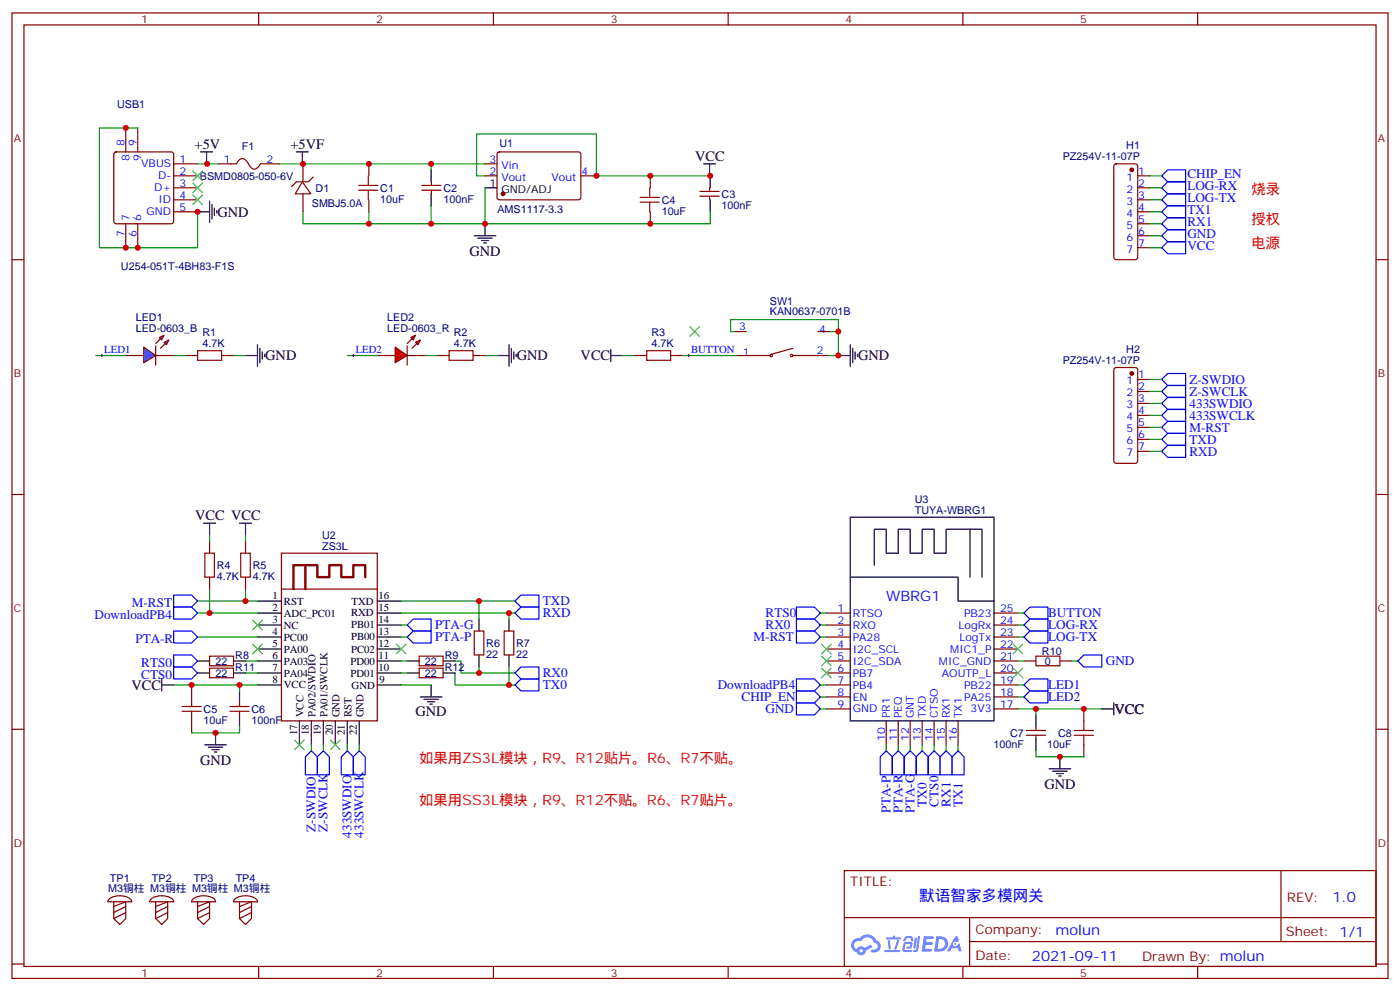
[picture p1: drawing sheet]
<svg xmlns="http://www.w3.org/2000/svg" width="412mm" height="292mm" viewBox="0 0 412 292" stroke-linecap="round" stroke-linejoin="round" font-family="sans-serif">
<g fill="none" stroke="#870000" stroke-width=".35">
<path d="M3.5 3.8h405.4v284.3h-405.4zM7.1 7.3h398.2v277.3h-398.2zM76.2 3.8v3.5M145.3 3.8v3.5M214.5 3.8v3.5M283.6 3.8v3.5M352.8 3.8v3.5M3.5 76.5h3.6M405.3 76.5h3.6M3.5 145.6h3.6M405.3 145.6h3.6M3.5 214.8h3.6"/>
<path d="M405.3 214.8h3.6M248.7 256.4h156.6v28.2h-156.6zM377.3 256.4v20.9M248.7 270.2h156.5M285.6 277.3h119.6M285.6 270.2v14.2M3.5 283.9h3.6M76.2 284.6v3.5M145.3 284.6v3.5M214.5 284.6v3.5M283.6 284.6v3.5M352.8 284.6v3.5"/>
<path d="M405.3 283.9h3.6"/>
</g>
<g fill="#5487ff">
<path d="M272.1 275.7h2.6l.3 .2-.1 .6h-2l-.1 1h1.6l.4 .4-.4 .4h-1.7l-.2 1.1 1.8 .1 .3 .3-.2 .4h-2.9z"/>
<path d="M281.4 275.8h.7l.4 1.3-.7 .3a.74 .74 0 0 0-1.1 .3 .74 .74 0 0 0 .5 1.1 .74 .74 0 0 0 .9-.7l.5-.3 .7 2.4h-.9l-.2-1h-1.9l-.5 1h-.9z"/>
<path d="M269.5 276.2h.6l-.4 2.9a.31 .31 0 0 1-.3 .3 .31 .31 0 0 1-.3-.3z"/>
<path d="M270.4 275.7h.6l-.5 4a.89 .89 0 0 1-.7 .7 .89 .89 0 0 1-.9-.3l1-.5z"/>
<path d="M266.8 275.9l.6-.2 1.2 .1 .5 1.3-.6 .1-.4-.9-1 .1a.95 .95 0 0 1-1 .8l-.1-.2z"/>
<path d="M266.4 277.6l1.8-.2a1.04 1.04 0 0 1 .6 1.1 1.04 1.04 0 0 1-.8 .9h-.7a.29 .29 0 0 1-.3-.4 .29 .29 0 0 1 .3-.2h.7l.2-.8h-1.4l-.4 1.8h1.9a.29 .29 0 0 1 .3 .3 .29 .29 0 0 1-.3 .3h-2l-.4-.3 .2-2.1z"/>
<path d="M260.5 279.8h4.4a.3 .3 0 0 1 .3 .3 .3 .3 0 0 1-.3 .3h-4.3z"/>
<path d="M264.3 276.9h.6l-.5 1.6a1.02 1.02 0 0 1-.7 1.2l-.2-.3z"/>
<path d="M261.5 276.9h.6l.3 2.4-.3 .3-.3-.2z"/>
<path d="M261.1 276.1h1.9l.2-.5h.5l-.1 .5h1.5a.29 .29 0 0 1 .3 .3 .29 .29 0 0 1-.3 .3h-3.9z"/>
<path d="M275.8 275.7l-.6 4.5h1.4a2.27 2.27 0 0 0 2.7-2.3 2.27 2.27 0 0 0-2.7-2.2zM276.6 276.5a1.5 1.5 0 0 1 1.8 1.6 1.5 1.5 0 0 1-1.9 1.3h-.3z"/>
<path d="M251.4 276.9a2.09 2.09 0 0 0 1 3.5 1.37 1.37 0 0 0 1.5 .9 1.37 1.37 0 0 0 1.1-1.4l2-1-.5-.7-1.8 1a1.4 1.4 0 0 0-2.3 .4 1.32 1.32 0 0 1-.6-1.9 1.32 1.32 0 0 1 1.9-.4 2.02 2.02 0 0 1 2-1.3 2.02 2.02 0 0 1 1.8 1.6 1.09 1.09 0 0 1 1.1 1.4 1.09 1.09 0 0 1-1.6 .7 .41 .41 0 0 0-.5 .3 .41 .41 0 0 0 .4 .5 1.89 1.89 0 0 0 2.4-1.2 1.89 1.89 0 0 0-1.2-2.4 2.98 2.98 0 0 0-5-.6l-1 .1zM253.2 280a.52 .52 0 0 1 1 0 .52 .52 0 0 1-1 0z"/>
<circle cx="281.4" cy="278" r=".28"/>
</g>
<path d="M82.9 162.9h28.2v49.4h-28.2z" fill="none" stroke="#800000" stroke-width=".35"/>
<g fill="none" stroke="#000" stroke-width=".35">
<path d="M59.1 44.7h3.5M60.9 44.7v3.6M87.3 44.7h3.5M89.1 44.7v3.6M127 50v3.6M127 57.1v3.5M142.9 55.3h3.5M207.3 48.3h3.5M209 48.3v3.5M209.2 51.8v3.5M209.2 58.8v3.6M250.5 152.3h42.3v60h-42.3z"/>
<path d="M285.8 155.9v14.1M75.8 177h7.1M111.1 177h7.1M250.5 170h31.7v7h10.6M257.5 166.4v-10.5h3.6v7h3.5v-7h3.5v7h3.5v-7h3.6v7h3.5v-7h10.6v14.1M75.8 180.6h7.1M75.8 184.1h7.1M75.8 187.6h7.1M75.8 191.1h7.1M75.8 194.7h7.1M75.8 198.2h7.1M111.1 180.6h7.1"/>
<path d="M111.1 184.1h7.1M111.1 187.6h7.1M111.1 191.1h7.1M111.1 194.7h7.1M111.1 198.2h7.1M75.8 201.7h7.1M88.2 212.3v7.1M91.7 212.3v7.1M95.2 212.3v7.1M98.8 212.3v7.1M102.3 212.3v7.1M105.8 212.3v7.1"/>
<path d="M111.1 201.7h7.1M123.8 205.2h6.4M124.9 206h4.2M125.9 206.7h2.2M126.6 207.4h.8M127 201.7v3.5"/>
</g>
<path d="M90 166.4v7.1M107.6 170v-3.6h-3.5v3.6h-3.6v-3.6h-3.5v3.6h-3.5v-3.6h-7.1v7.1" fill="none" stroke="#870000" stroke-width=".71"/>
<g fill="none" stroke="#870000" stroke-width=".35">
<path d="M37 37.7v7M40.6 37.7v7M33.7 44.9l.5-.2h16.2l.5 .2 .3 .5v19.8l-.3 .5-.5 .2h-16.2l-.5-.2-.2-.5v-19.8zM51.2 58.8h7M51.2 55.3h7M51.2 51.8h7M51.2 48.3h7M64.6 48.3h5.1l.6-1a1.56 1.56 0 0 1 2.7 .6l.1 .2a2.13 2.13 0 0 0 2.3 1.6l1.3-1.4h1.8M78.7 48.3h3.5M89.1 53.6l2.4 3.5h-4.5zM89.3 48.3v5.3M89.3 57.1v5.3"/>
<path d="M92.3 52.1l-1.5 1.5h-3.5l-1.4 1.4M108.7 48.3v3.5M108.7 58.8v3.6M124.3 56h5.6M124.3 54.6h5.6M127.1 53.6v1M127.1 56v1.1M142.9 51.8h3.5M142.9 48.3h3.5M146.6 44.9l.5-.2 23.6 .1 .4 .6-.1 13-.6 .4h-23.6l-.4-.7v-12.7zM171.1 51.8h3.5M191.6 51.8v3.5"/>
<path d="M206.2 57.8h5.6M206.2 56.4h5.6M209 55.3v1.1M209 57.8v1M37 65.9v7.1M40.6 65.9v7.1M51.2 62.4h7M191.6 62.4v3.5M82.9 173.5h28.2M243.4 180.6h7.1M243.4 184.1h7.1M243.4 187.6h7.1"/>
<path d="M243.4 191.1h7.1M243.4 194.7h7.1M243.4 198.2h7.1M292.8 180.6h7.1M292.8 184.1h7.1M292.8 187.6h7.1M292.8 191.1h7.1M292.8 194.7h7.1M292.8 198.2h7.1M243.4 201.7h7.1M243.4 205.2h7.1M243.4 208.8h7.1"/>
<path d="M261.1 212.3v7.1M264.6 212.3v7.1M268.1 212.3v7.1M271.6 212.3v7.1M275.2 212.3v7.1M278.7 212.3v7.1M282.2 212.3v7.1M292.8 201.7h7.1M292.8 205.2h7.1M292.8 208.8h7.1M32.1 264.8a5.6 5.6 0 0 1 6.3 0l.4 .8h-7.1zM33.5 265.6v4.9l1.8 1.8 1.7-1.8v-4.9l-3.5 1.4"/>
<path d="M37 267l-3.5 1.7M37 268.7l-3.5 1.8M44.5 264.8a5.6 5.6 0 0 1 6.3 0l.4 .8h-7.1zM45.9 265.6v4.9l1.7 1.8 1.8-1.8v-4.9l-3.5 1.4M49.4 267l-3.5 1.7M49.4 268.7l-3.5 1.8M56.8 264.8a5.6 5.6 0 0 1 6.3 0l.4 .8h-7.1zM58.2 265.6v4.9l1.8 1.8 1.7-1.8v-4.9l-3.5 1.4M61.7 267l-3.5 1.7M61.7 268.7l-3.5 1.8M69.2 264.8a5.6 5.6 0 0 1 6.3 0l.3 .8h-7zM70.6 265.6v4.9l1.7 1.8 1.8-1.8v-4.9l-3.5 1.4"/>
<path d="M74.1 267l-3.5 1.7M74.1 268.7l-3.5 1.8"/>
</g>
<g fill="none" stroke="#3c3" stroke-width=".35">
<path d="M56.8 57.4l2.8 2.9M59.6 57.4l-2.8 2.9M74.4 182.7l2.9 2.8M74.4 189.7l2.9 2.8M77.3 182.7l-2.9 2.8M77.3 189.7l-2.9 2.8M116.8 189.7l2.8 2.8M119.6 189.7l-2.8 2.8M242 189.7l2.8 2.8M242 193.3l2.8 2.8M242 196.8l2.8 2.8M244.8 189.7l-2.8 2.8"/>
<path d="M244.8 193.3l-2.8 2.8M244.8 196.8l-2.8 2.8M298.4 196.8l2.9 2.8M298.4 189.7l2.9 2.8M301.3 196.8l-2.9 2.8M301.3 189.7l-2.9 2.8M86.8 217.9l2.8 2.9M89.6 217.9l-2.8 2.9M97.4 217.9l2.8 2.9M100.2 217.9l-2.8 2.9"/>
</g>
<g fill="none" stroke="#00f" stroke-width=".35">
<path d="M342.2 51.8l1.8-1.8h5.2v3.6h-5.2zM342.2 55.3l1.8-1.7h5.2v3.5h-5.2zM342.2 58.8l1.8-1.7h5.2v3.5h-5.2zM342.2 62.4l1.8-1.8h5.2v3.5h-5.2zM342.2 65.9l1.8-1.8h5.2v3.6h-5.2zM342.2 69.4l1.8-1.7h5.2v3.5h-5.2zM342.2 73l1.8-1.8h5.2v3.5h-5.2zM342.2 111.8l1.8-1.8h5.2v3.5h-5.2zM342.2 115.3l1.8-1.8h5.2v3.6h-5.2zM342.2 118.8l1.8-1.7h5.2v3.5h-5.2zM342.2 122.3l1.8-1.7h5.2v3.5h-5.2zM342.2 125.9l1.8-1.8h5.2v3.5h-5.2z"/>
<path d="M342.2 129.4l1.8-1.8h5.2v3.6h-5.2zM342.2 132.9l1.8-1.7h5.2v3.5h-5.2zM51.2 175.3h5.2l1.8 1.7-1.8 1.8h-5.2zM51.2 178.8h5.2l1.8 1.8-1.8 1.7h-5.2zM151.7 177l1.8-1.7h5.2v3.5h-5.2zM234.6 178.8h5.3l1.8 1.8-1.8 1.7h-5.3zM51.2 185.8h5.2l1.8 1.8-1.8 1.8h-5.2zM51.2 192.9h5.2l1.8 1.8-1.8 1.7h-5.2zM51.2 196.4h5.2l1.8 1.8-1.8 1.8h-5.2zM119.9 184.1l1.8-1.8h5.3v3.5h-5.3zM119.9 187.6l1.8-1.8h5.3v3.6h-5.3zM151.7 198.2l1.8-1.8h5.2v3.6h-5.2z"/>
<path d="M151.7 180.6l1.8-1.8h5.2v3.5h-5.2zM234.6 182.3h5.3l1.8 1.8-1.8 1.7h-5.3zM234.6 185.8h5.3l1.8 1.8-1.8 1.8h-5.3zM234.6 200h5.3l1.8 1.7-1.8 1.8h-5.3zM301.6 180.6l1.8-1.8h5.3v3.5h-5.3zM301.6 187.6l1.8-1.8h5.3v3.6h-5.3zM303.4 182.3h5.3v3.5h-5.3l-1.8-1.7zM303.4 200h5.3v3.5h-5.3l-1.8-1.8zM317.5 194.7l1.8-1.8h5.3v3.5h-5.3zM151.7 201.7l1.8-1.7h5.2v3.5h-5.2zM234.6 203.5h5.3l1.8 1.7-1.8 1.8h-5.3zM234.6 207h5.3l1.8 1.8-1.8 1.7h-5.3z"/>
<path d="M303.4 203.5h5.3v3.5h-5.3l-1.8-1.8zM90 222.9l1.7-1.8 1.8 1.8v5.3h-3.5zM93.5 222.9l1.7-1.8 1.8 1.8v5.3h-3.5zM102.3 221.1l1.8 1.8v5.3h-3.6v-5.3zM104.1 222.9l1.7-1.8 1.8 1.8v5.3h-3.5zM259.3 222.9l1.8-1.8 1.7 1.8v5.3h-3.5zM262.8 222.9l1.8-1.8 1.7 1.8v5.3h-3.5zM266.3 222.9l1.8-1.8 1.8 1.8v5.3h-3.6zM271.6 221.1l1.8 1.8v5.3h-3.5v-5.3zM275.2 221.1l1.7 1.8v5.3h-3.5v-5.3zM278.7 221.1l1.8 1.8v5.3h-3.6v-5.3zM282.2 221.1l1.8 1.8v5.3h-3.5v-5.3z"/>
</g>
<g fill="none" stroke="#008700" stroke-width=".35">
<path d="M40.6 37.7h-11.3v35.3h28.9v-10.6M82.2 48.3h60.7M127 48.3v1.7M142.9 51.8h-2.5v-12.4h35.3v12.4M142.9 55.3v10.6M174.6 51.8h34.6M89.3 62.4v3.5h119.9v-3.5M108.7 62.4v3.5M127 60.6v5.3M58.2 177h17.6M61.7 173.5v7.1M72.3 173.5v3.5"/>
<path d="M118.2 177h33.5M58.2 180.6h17.6M72.3 194.7h3.5M72.3 198.2h3.5M118.2 180.6h33.5M134.1 198.2v3.5h17.6M134.1 194.7h1.7v3.5h15.9"/>
</g>
<path d="M105.7 56h5.6M105.7 54.6h5.6M108.5 51.8v2.8M108.5 56v2.8M188.6 59.5h5.6M188.6 58.1h5.6M191.4 55.3v2.8M191.4 59.5v2.9" fill="none" stroke="#a10000" stroke-width=".35"/>
<circle cx="148.2" cy="57.1" r=".53" fill="#870000" stroke="#870000" stroke-width=".35"/>
<g fill="#f00" stroke="#870000" stroke-width=".35">
<path d="M116.4 102.2l3.5 2.5-3.5 2.1z"/>
<path d="M119.9 101.9v5.6z"/>
</g>
<g fill="#870000" stroke="#870000" stroke-width=".35">
<path d="M119.9 101.2l1.5-1.4z"/>
<path d="M121.4 102.6l1.4-1.4z"/>
</g>
<g fill="#f00" stroke="#870000" stroke-width=".35">
<path d="M121 99.4l1.4-.7-.7 1.4z"/>
<path d="M122.4 100.8l1.4-.7-.7 1.4z"/>
</g>
<path d="M111.1 104.7h5.3M119.9 104.7h5.3" fill="none" stroke="#870000" stroke-width=".35"/>
<path d="M42.3 102.2l3.6 2.5-3.6 2.1z" fill="#09f" stroke="#870000" stroke-width=".35"/>
<path d="M45.9 101.9v5.6z" fill="#f00" stroke="#870000" stroke-width=".35"/>
<g fill="#870000" stroke="#870000" stroke-width=".35">
<path d="M45.9 101.2l1.4-1.4z"/>
<path d="M47.3 102.6l1.4-1.4z"/>
</g>
<g fill="#09f" stroke="#870000" stroke-width=".35">
<path d="M46.9 99.4l1.4-.7-.7 1.4z"/>
<path d="M48.3 100.8l1.4-.7-.7 1.4z"/>
</g>
<g fill="none" stroke="#870000" stroke-width=".35">
<path d="M328.3 48.5l.5-.2h5.6l.7 .4v27.1l-.2 .5-.5 .2h-5.6l-.5-.3-.2-.4v-26.8zM335.1 51.8h3.6M335.1 55.3h3.6M335.1 58.8h3.6M335.1 62.4h3.6M335.1 65.9h3.6M335.1 69.4h3.6M335.1 73h3.6M216.3 97.6h3.5M240.9 97.6h3.6M37 104.7h5.3M45.9 104.7h5.3"/>
<path d="M54.7 104.7h3.5M65.3 104.7h3.5M128.8 104.7h3.5M139.3 104.7h3.6M187 104.7h3.5M197.6 104.7h3.5M217 104.7h9.8M233.5 104.7h10.6M233.5 102.6l-6.3 1.8M328.3 108.4l.5-.2h5.6l.7 .5v27l-.2 .5-.5 .3h-5.6l-.5-.3-.2-.5v-26.8zM335.1 111.8h3.6M335.1 115.3h3.6"/>
<path d="M335.1 118.8h3.6M335.1 122.3h3.6M335.1 125.9h3.6M335.1 129.4h3.6M335.1 132.9h3.6M61.7 159.4v3.5M72.3 159.4v3.5M61.7 170v3.5M72.3 170v3.5M61.7 193.3h7.1v2.8h-7.1zM61.7 196.8h7.1v2.8h-7.1zM123.5 193.3h7v2.8h-7z"/>
<path d="M123.5 196.8h7v2.8h-7zM139.7 185.8h2.8v7.1h-2.8zM148.5 185.8h2.8v7.1h-2.8zM301.6 194.7h3.6M312.2 194.7h3.5M56.4 201.7v3.5M56.4 212.3v3.5M67.7 209.5h5.7M67.7 208.1h5.7M70.6 207v1.1M70.6 209.5v1M302.3 216.5h5.7"/>
<path d="M302.3 215.1h5.7M305.2 214.1v1M305.2 216.5v1.1M319.3 208.8v3.5M319.3 219.4v3.5"/>
<circle cx="227.2" cy="104.7" r=".35"/>
<circle cx="233.2" cy="104.7" r=".35"/>
</g>
<g fill="none" stroke="#a10000" stroke-width=".35">
<path d="M58.2 103.3h7.1v2.8h-7.1zM132.3 103.3h7v2.8h-7zM190.5 103.3h7.1v2.8h-7.1zM60.3 162.9h2.8v7.1h-2.8zM70.9 162.9h2.8v7.1h-2.8zM305.2 193.3h7v2.8h-7zM53.6 209.5h5.7M53.6 208.1h5.7M56.4 205.2v2.9M56.4 209.5v2.8M316.4 216.5h5.7M316.4 215.1h5.7"/>
<path d="M319.3 212.3v2.8M319.3 216.5v2.9"/>
</g>
<g fill="none" stroke="#008700" stroke-width=".35">
<path d="M58.2 48.3h6.4M338.7 51.8h3.5M338.7 55.3h3.5M338.7 58.8h3.5M338.7 62.4h3.5M338.7 65.9h3.5M338.7 69.4h3.5M338.7 73h3.5M216.3 97.6h-1.1v-3.5h31.7v3.5M244.5 97.6h2.4v7.1h-2.8M28.2 104.7h8.8M51.2 104.7h3.5"/>
<path d="M68.8 104.7h3.5M102.3 104.7h8.8M125.2 104.7h3.6M142.9 104.7h3.5M183.4 104.7h3.6M201.1 104.7h15.9M338.7 111.8h3.5M338.7 115.3h3.5M338.7 118.8h3.5M338.7 122.3h3.5M338.7 125.9h3.5M338.7 129.4h3.5"/>
<path d="M338.7 132.9h3.5M61.7 157.6v1.8M72.3 157.6v1.8M141.1 177v5.3M58.2 187.6h17.6M118.2 187.6h1.7M118.2 184.1h1.7M118.2 194.7h1.7M118.2 198.2h1.7M141.1 196.4v1.8M149.9 180.6v1.7M149.9 196.4v5.3"/>
<path d="M241.7 187.6h1.7M241.7 184.1h1.7M241.7 180.6h1.7M299.9 187.6h1.7M299.9 184.1h1.7M299.9 194.7h1.7M299.9 180.6h1.7M315.7 194.7h1.8M51.2 201.7h24.6M70.6 214.1v1.7h-14.2M70.6 201.7v1.8M91.7 219.4v1.7"/>
<path d="M95.2 219.4v1.7M102.3 219.4v1.7M105.8 219.4v1.7M118.2 201.7h8.8M241.7 208.8h1.7M241.7 201.7h1.7M241.7 205.2h1.7M261.1 219.4v1.7M264.6 219.4v1.7M268.1 219.4v1.7M271.6 219.4v1.7M275.2 219.4v1.7"/>
<path d="M278.7 219.4v1.7M282.2 219.4v1.7M299.9 208.8h24.7M299.9 201.7h1.7M299.9 205.2h1.7M305.2 208.8v1.7M305.2 221.1v1.8h14.1"/>
</g>
<g fill="none" stroke="#000" stroke-width=".35">
<path d="M61.7 59.2v6.3M58.2 62.4h3.5M62.4 60.3v4.2M63.1 61.3v2.1M63.9 62v.7M139.7 69.4h6.3M140.8 70.1h4.2M141.8 70.8h2.1M142.5 71.5h.7M142.9 65.9v3.5M72.3 104.7h3.5M75.8 101.5v6.4"/>
<path d="M76.6 102.6v4.2M77.3 103.6v2.2M78 104.4v.7M146.4 104.7h3.5M149.9 101.5v6.4M150.6 102.6v4.2M151.3 103.6v2.2M152 104.4v.7M179.9 104.7h3.5M179.9 102.9v3.6M246.9 104.7h3.6M250.5 101.5v6.4"/>
<path d="M251.2 102.6v4.2M251.9 103.6v2.2M252.6 104.4v.7M60 154.1h3.5M61.7 154.1v3.5M70.6 154.1h3.5M72.3 154.1v3.5M47.6 200v3.5M58.2 194.7h3.5M58.2 198.2h3.5M68.8 194.7h3.5M68.8 198.2h3.5"/>
<path d="M119.9 194.7h3.6M119.9 198.2h3.6M130.5 194.7h3.6M130.5 198.2h3.6M141.1 182.3v3.5M141.1 192.9v3.5M149.9 182.3v3.5M149.9 192.9v3.5M47.6 201.7h3.6M60.3 219.4h6.4M63.5 215.8v3.6M70.6 203.5v3.5"/>
<path d="M70.6 210.5v3.6M305.2 210.5v3.6M305.2 217.6v3.5M324.6 208.8h3.5M328.1 207v3.5M61.4 220.1h4.2M62.4 220.8h2.2M63.1 221.5h.8M309 226.4h6.4M310.1 227.1h4.2M311.1 227.8h2.2M311.9 228.5h.7"/>
<path d="M312.2 222.9v3.5"/>
</g>
<path d="M29.6 104.7h.7M30 104.4v.7M103.7 104.7h.7M104.1 104.4v.7M202.5 104.7h.7M202.8 104.4v.7" fill="none" stroke="#000" stroke-width=".29"/>
<path d="M56.8 53.9l2.8 2.8M56.8 50.4l2.8 2.8M59.6 53.9l-2.8 2.8M59.6 50.4l-2.8 2.8M203.2 96.2l2.8 2.9M206 96.2l-2.8 2.9" fill="none" stroke="#3c3" stroke-width=".35"/>
<g fill="#870000" stroke="#870000" stroke-width=".35">
<circle cx="333.4" cy="50" r=".53"/>
<circle cx="333.4" cy="110" r=".53"/>
</g>
<g fill="#c00">
<circle cx="72.3" cy="177" r=".88"/>
<circle cx="61.7" cy="180.6" r=".88"/>
<circle cx="89.3" cy="48.3" r=".88"/>
<circle cx="191.6" cy="51.8" r=".88"/>
<circle cx="191.6" cy="65.9" r=".88"/>
<circle cx="127" cy="65.9" r=".88"/>
<circle cx="108.7" cy="65.9" r=".88"/>
<circle cx="142.9" cy="65.9" r=".88"/>
<circle cx="127" cy="48.3" r=".88"/>
<circle cx="108.7" cy="48.3" r=".88"/>
<circle cx="175.7" cy="51.8" r=".88"/>
<circle cx="209.2" cy="51.8" r=".88"/>
<circle cx="246.9" cy="104.7" r=".88"/>
<circle cx="246.9" cy="97.6" r=".88"/>
<circle cx="56.4" cy="201.7" r=".88"/>
<circle cx="63.5" cy="215.8" r=".88"/>
<circle cx="70.6" cy="201.7" r=".88"/>
<circle cx="141.1" cy="177" r=".88"/>
<circle cx="141.1" cy="198.2" r=".88"/>
<circle cx="149.9" cy="201.7" r=".88"/>
<circle cx="149.9" cy="180.6" r=".88"/>
<circle cx="305.2" cy="208.8" r=".88"/>
<circle cx="319.3" cy="208.8" r=".88"/>
<circle cx="312.2" cy="222.9" r=".88"/>
<circle cx="37" cy="37.7" r=".88"/>
<circle cx="40.6" cy="73" r=".88"/>
<circle cx="37" cy="73" r=".88"/>
<circle cx="58.2" cy="62.4" r=".88"/>
<circle cx="61" cy="48.3" r=".88"/>
</g>
<text font-size="4.6" fill="#00f" x="270.8" y="265.4">默语智家多模网关</text>
<g font-size="4.2">
<text x="57.3" y="44">+5V</text>
<text x="85.5" y="44">+5VF</text>
<text x="204.8" y="47.6">VCC</text>
<text x="64" y="63.8">GND</text>
<text x="138.3" y="75.5">GND</text>
<text x="78.1" y="106.2">GND</text>
<text x="152.2" y="106.2">GND</text>
<text x="171" y="106.2">VCC</text>
<text x="252.8" y="106.2">GND</text>
<text x="57.5" y="153">VCC VCC</text>
<text x="38.7" y="203.2">VCC</text>
<text x="122.4" y="210.9">GND</text>
<text x="328.3" y="210.2">VCC</text>
<text x="58.9" y="225.4">GND</text>
<text x="307.6" y="232.5">GND</text>
</g>
<g font-size="4.2" fill="#f00">
<text x="368.7" y="57.1">烧录</text>
<text x="368.7" y="65.9">授权</text>
<text x="368.7" y="73">电源</text>
<text x="123.5" y="224.6">如果用ZS3L模块，R9、R12贴片。R6、R7不贴。</text>
<text x="123.5" y="237">如果用SS3L模块，R9、R12不贴。R6、R7贴片。</text>
</g>
<g font-size="4.2" fill="#00f">
<text x="261.1" y="177">WBRG1</text>
<text x="392.5" y="265.7">1.0</text>
<text x="310.9" y="275.2">molun</text>
<text x="304" y="283">2021-09-11</text>
</g>
<g font-size="3.9" fill="#00f">
<text x="349.8" y="52.5">CHIP_EN</text>
<text x="349.8" y="56.1">LOG-RX</text>
<text x="349.8" y="59.6">LOG-TX</text>
<text x="349.8" y="63.1">TX1</text>
<text x="349.8" y="66.6">RX1</text>
<text x="349.8" y="70.2">GND</text>
<text x="349.8" y="73.7">VCC</text>
<text x="350.4" y="113">Z-SWDIO</text>
<text x="350.4" y="116.5">Z-SWCLK</text>
<text x="350.4" y="120.1">433SWDIO</text>
<text x="350.4" y="123.6">433SWCLK</text>
<text x="350.4" y="127.1">M-RST</text>
<text x="350.4" y="130.7">TXD</text>
<text x="350.4" y="134.2">RXD</text>
<text x="38.8" y="178.8">M-RST</text>
<text x="159.9" y="178.3">TXD</text>
<text x="27.8" y="182.3">DownloadPB4</text>
<text x="128.2" y="185.3">PTA-G</text>
<text x="159.9" y="181.8">RXD</text>
<text x="225.5" y="181.8">RTS0</text>
<text x="225.5" y="185.3">RX0</text>
<text x="308.8" y="181.8">BUTTON</text>
<text x="308.8" y="185.3">LOG-RX</text>
<text x="39.9" y="189.4">PTA-R</text>
<text x="128.2" y="188.9">PTA-P</text>
<text x="222" y="188.9">M-RST</text>
<text x="308.8" y="188.9">LOG-TX</text>
<text x="41.6" y="196.4">RTS0</text>
<text x="325.8" y="195.9">GND</text>
<text x="41.6" y="200">CTS0</text>
<text x="159.9" y="199.4">RX0</text>
<text x="159.9" y="203">TX0</text>
<text x="211.4" y="203">DownloadPB4</text>
<text x="308.8" y="203">LED1</text>
<text x="218.5" y="206.5">CHIP_EN</text>
<text x="308.8" y="206.5">LED2</text>
<text x="225.5" y="210">GND</text>
<text x="262.3" y="239.3" transform="rotate(-90 262.3 239.3)">PTA-P</text>
<text x="265.8" y="239.3" transform="rotate(-90 265.8 239.3)">PTA-R</text>
<text x="269.4" y="239.3" transform="rotate(-90 269.4 239.3)">PTA-G</text>
<text x="272.9" y="237.5" transform="rotate(-90 272.9 237.5)">TX0</text>
<text x="276.4" y="237.5" transform="rotate(-90 276.4 237.5)">CTS0</text>
<text x="280" y="237.5" transform="rotate(-90 280 237.5)">RX1</text>
<text x="283.5" y="237.5" transform="rotate(-90 283.5 237.5)">TX1</text>
<text x="93" y="244.9" transform="rotate(-90 93 244.9)">Z-SWDIO</text>
<text x="96.5" y="244.9" transform="rotate(-90 96.5 244.9)">Z-SWCLK</text>
<text x="103.6" y="246.7" transform="rotate(-90 103.6 246.7)">433SWDIO</text>
<text x="107.1" y="246.7" transform="rotate(-90 107.1 246.7)">433SWCLK</text>
</g>
<g font-size="3.9" fill="#800">
<text x="250.5" y="261">TITLE:</text>
<text x="379.1" y="265.7">REV:</text>
<text x="287.4" y="275.2">Company:</text>
<text x="378.7" y="275.8">Sheet: 1/1</text>
<text x="287.4" y="282.9">Date:</text>
<text x="336.4" y="282.9">Drawn By: molun</text>
</g>
<g font-size="3.2" fill="#800">
<text x="41.6" y="6.8">1</text>
<text x="110.8" y="6.8">2</text>
<text x="179.9" y="6.8">3</text>
<text x="249.1" y="6.8">4</text>
<text x="318.2" y="6.8">5</text>
<text x="4.1" y="41.9">A</text>
<text x="405.9" y="41.9">A</text>
<text x="4.1" y="111.1">B</text>
<text x="405.9" y="111.1">B</text>
<text x="4.1" y="180.2">C</text>
<text x="405.9" y="180.2">C</text>
<text x="4.1" y="249.3">D</text>
<text x="405.9" y="249.3">D</text>
<text x="41.6" y="287.6">1</text>
<text x="110.8" y="287.6">2</text>
<text x="179.9" y="287.6">3</text>
<text x="249.1" y="287.6">4</text>
<text x="318.2" y="287.6">5</text>
</g>
<g font-size="3.2" fill="#000080">
<text x="34.5" y="31.8">USB1</text>
<text x="71.3" y="44.1">F1</text>
<text x="147.1" y="43.2">U1</text>
<text x="313.1" y="47.1">PZ254V-11-07P</text>
<text x="331.8" y="43.9">H1</text>
<text x="58.9" y="52.9">BSMD0805-050-6V</text>
<text x="93" y="56.5">D1</text>
<text x="112" y="59.7">10uF</text>
<text x="112" y="56.5">C1</text>
<text x="130.6" y="59.7">100nF</text>
<text x="130.6" y="56.4">C2</text>
<text x="194.9" y="60">C4</text>
<text x="212.6" y="58.2">C3</text>
<text x="91.9" y="60.9">SMBJ5.0A</text>
<text x="146.5" y="62.6">AMS1117-3.3</text>
<text x="194.9" y="63.2">10uF</text>
<text x="212.5" y="61.4">100nF</text>
<text x="35.6" y="79.4">U254-051T-4BH83-F1S</text>
<text x="226.8" y="89.7">SW1</text>
<text x="40" y="94.5">LED1</text>
<text x="114.1" y="94.5">LED2</text>
<text x="226.8" y="92.9">KAN0637-0701B</text>
<text x="40" y="97.6">LED-0603_B</text>
<text x="59.6" y="99.1">R1</text>
<text x="114.1" y="97.6">LED-0603_R</text>
<text x="133.7" y="99.1">R2</text>
<text x="191.9" y="99.1">R3</text>
<text x="59.6" y="102.2">4.7K</text>
<text x="133.7" y="102.2">4.7K</text>
<text x="191.9" y="102.2">4.7K</text>
<text x="313.1" y="107.1">PZ254V-11-07P</text>
<text x="331.8" y="103.9">H2</text>
<text x="269.5" y="148.2">U3</text>
<text x="269.5" y="151.3">TUYA-WBRG1</text>
<text x="94.9" y="161.9">ZS3L</text>
<text x="94.9" y="158.6">U2</text>
<text x="63.9" y="167.6">R4</text>
<text x="74.4" y="167.6">R5</text>
<text x="63.9" y="170.8">4.7K</text>
<text x="74.4" y="170.8">4.7K</text>
<text x="143.2" y="190.5">R6</text>
<text x="152" y="190.5">R7</text>
<text x="63.4" y="195.8">22</text>
<text x="69.3" y="194">R8</text>
<text x="69.3" y="197.6">R11</text>
<text x="125.2" y="195.8">22</text>
<text x="131" y="194">R9</text>
<text x="131" y="197.6">R12</text>
<text x="143.2" y="193.7">22</text>
<text x="152" y="193.7">22</text>
<text x="306.9" y="192.9">R10</text>
<text x="307.8" y="195.8">0</text>
<text x="63.4" y="199.3">22</text>
<text x="125.2" y="199.3">22</text>
<text x="60" y="209.9">C5</text>
<text x="74.1" y="209.9">C6</text>
<text x="60" y="213.1">10uF</text>
<text x="74.1" y="213.1">100nF</text>
<text x="292.6" y="220.2">100nF</text>
<text x="297.6" y="217">C7</text>
<text x="308.5" y="220.2">10uF</text>
<text x="311.7" y="217">C8</text>
<text x="31.9" y="262.7">M3铜柱 M3铜柱 M3铜柱 M3铜柱</text>
<text x="32.4" y="259.8">TP1</text>
<text x="44.7" y="259.8">TP2</text>
<text x="57.1" y="259.8">TP3</text>
<text x="69.4" y="259.8">TP4</text>
</g>
<g font-size="3.2" fill="#00f">
<text x="36.7" y="43" transform="rotate(-90 36.7 43)">8</text>
<text x="38.1" y="47.5" transform="rotate(-90 38.1 47.5)">8</text>
<text x="40.2" y="43" transform="rotate(-90 40.2 43)">9</text>
<text x="41.6" y="47.5" transform="rotate(-90 41.6 47.5)">9</text>
<text x="52.9" y="47.9">1</text>
<text x="65.9" y="47.9">1</text>
<text x="78.5" y="47.9">2</text>
<text x="144.2" y="47.9">3</text>
<text x="41.6" y="49.3">VBUS</text>
<text x="46.6" y="52.8">D-</text>
<text x="52.9" y="51.4">2</text>
<text x="144.2" y="51.4">2</text>
<text x="147.7" y="53.2">Vout</text>
<text x="147.7" y="49.7">Vin</text>
<text x="162.4" y="53.2">Vout</text>
<text x="171.3" y="51.4">4</text>
<text x="331.8" y="53.2">1</text>
<text x="335.3" y="51.4">1</text>
<text x="45.4" y="56.4">D+</text>
<text x="46.7" y="59.9">ID</text>
<text x="52.9" y="58.5">4</text>
<text x="52.9" y="55">3</text>
<text x="331.8" y="56.7">2</text>
<text x="335.3" y="55">2</text>
<text x="335.3" y="58.5">3</text>
<text x="38.1" y="65.2" transform="rotate(-90 38.1 65.2)">7</text>
<text x="41.6" y="65.2" transform="rotate(-90 41.6 65.2)">6</text>
<text x="43.2" y="63.4">GND</text>
<text x="52.9" y="62">5</text>
<text x="331.8" y="60.3">3</text>
<text x="331.8" y="63.8">4</text>
<text x="335.3" y="62">4</text>
<text x="335.3" y="65.5">5</text>
<text x="36.7" y="69.7" transform="rotate(-90 36.7 69.7)">7</text>
<text x="40.2" y="69.7" transform="rotate(-90 40.2 69.7)">6</text>
<text x="331.8" y="67.3">5</text>
<text x="331.8" y="70.8">6</text>
<text x="335.3" y="69.1">6</text>
<text x="331.8" y="74.4">7</text>
<text x="335.3" y="72.6">7</text>
<text x="217.8" y="97.3">3</text>
<text x="241.3" y="98">4</text>
<text x="30.7" y="103.8">LED1</text>
<text x="104.8" y="103.8">LED2</text>
<text x="203.6" y="103.8">BUTTON</text>
<text x="218.8" y="104.7">1</text>
<text x="240.6" y="104.4">2</text>
<text x="331.8" y="113.2">1</text>
<text x="335.3" y="111.4">1</text>
<text x="331.8" y="116.7">2</text>
<text x="335.3" y="114.9">2</text>
<text x="335.3" y="118.5">3</text>
<text x="331.8" y="120.2">3</text>
<text x="331.8" y="123.8">4</text>
<text x="335.3" y="122">4</text>
<text x="335.3" y="125.5">5</text>
<text x="331.8" y="127.3">5</text>
<text x="331.8" y="130.8">6</text>
<text x="335.3" y="129">6</text>
<text x="331.8" y="134.3">7</text>
<text x="335.3" y="132.6">7</text>
<text x="246.7" y="180.2">1</text>
<text x="246.7" y="183.7">2</text>
<text x="251.2" y="181.6">RTSO</text>
<text x="251.2" y="185.1">RXO</text>
<text x="282.3" y="185.1">LogRx</text>
<text x="284" y="181.6">PB23</text>
<text x="294.6" y="183.7">24</text>
<text x="294.6" y="180.2">25</text>
<text x="246.7" y="187.3">3</text>
<text x="246.7" y="190.8">4</text>
<text x="251.2" y="188.7">PA28</text>
<text x="282.6" y="188.7">LogTx</text>
<text x="294.6" y="190.8">22</text>
<text x="294.6" y="187.3">23</text>
<text x="246.7" y="194.3">5</text>
<text x="246.7" y="197.8">6</text>
<text x="251.2" y="192.2">I2C_SCL</text>
<text x="251.2" y="195.7">I2C_SDA</text>
<text x="276.6" y="195.7">MIC_GND</text>
<text x="279.9" y="192.2">MIC1_P</text>
<text x="294.6" y="197.8">20</text>
<text x="294.6" y="194.3">21</text>
<text x="246.7" y="201.4">7</text>
<text x="251.2" y="199.2">PB7</text>
<text x="251.2" y="202.8">PB4</text>
<text x="277.5" y="199.2">AOUTP_L</text>
<text x="284" y="202.8">PB22</text>
<text x="294.6" y="201.4">19</text>
<text x="246.7" y="204.9">8</text>
<text x="246.7" y="208.4">9</text>
<text x="251.2" y="206.3">EN</text>
<text x="251.2" y="209.8">GND</text>
<text x="284" y="206.3">PA25</text>
<text x="285.9" y="209.8">3V3</text>
<text x="294.6" y="208.4">17</text>
<text x="294.6" y="204.9">18</text>
<text x="262.1" y="211.6" transform="rotate(-90 262.1 211.6)">PR1</text>
<text x="265.6" y="211.6" transform="rotate(-90 265.6 211.6)">PEQ</text>
<text x="269.2" y="211.6" transform="rotate(-90 269.2 211.6)">GNT</text>
<text x="272.7" y="211.6" transform="rotate(-90 272.7 211.6)">TXD</text>
<text x="276.2" y="211.6" transform="rotate(-90 276.2 211.6)">CTSO</text>
<text x="279.8" y="211.6" transform="rotate(-90 279.8 211.6)">RX1</text>
<text x="283.3" y="211.6" transform="rotate(-90 283.3 211.6)">TX1</text>
<text x="260.7" y="218.1" transform="rotate(-90 260.7 218.1)">10</text>
<text x="264.2" y="218.1" transform="rotate(-90 264.2 218.1)">11</text>
<text x="267.8" y="218.1" transform="rotate(-90 267.8 218.1)">12</text>
<text x="271.3" y="218.1" transform="rotate(-90 271.3 218.1)">13</text>
<text x="274.8" y="218.1" transform="rotate(-90 274.8 218.1)">14</text>
<text x="278.3" y="218.1" transform="rotate(-90 278.3 218.1)">15</text>
<text x="281.9" y="218.1" transform="rotate(-90 281.9 218.1)">16</text>
</g>
<g font-size="3.2">
<text x="144.2" y="55">1</text>
<text x="147.7" y="56.7">GND/ADJ</text>
<text x="80.3" y="176.3">1</text>
<text x="80.3" y="179.8">2</text>
<text x="83.6" y="178.3">RST</text>
<text x="103.6" y="178.3">TXD</text>
<text x="111.5" y="179.8">15</text>
<text x="111.5" y="176.3">16</text>
<text x="80.3" y="183.4">3</text>
<text x="83.6" y="181.8">ADC_PC01</text>
<text x="83.6" y="185.3">NC</text>
<text x="103.4" y="181.4">RXD</text>
<text x="103.4" y="185">PB01</text>
<text x="111.5" y="183.4">14</text>
<text x="80.3" y="186.9">4</text>
<text x="80.3" y="190.4">5</text>
<text x="83.6" y="188.8">PC00</text>
<text x="103.4" y="188.5">PB00</text>
<text x="111.5" y="190.4">12</text>
<text x="111.5" y="186.9">13</text>
<text x="80.3" y="194">6</text>
<text x="80.3" y="197.5">7</text>
<text x="83.6" y="192.4">PA00</text>
<text x="83.6" y="195.9">PA03</text>
<text x="103.2" y="195.9">PD00</text>
<text x="103.4" y="192.4">PC02</text>
<text x="111.5" y="197.5">10</text>
<text x="111.5" y="194">11</text>
<text x="80.3" y="201">8</text>
<text x="83.6" y="199.4">PA04</text>
<text x="83.6" y="202.6">VCC</text>
<text x="103.2" y="199.4">PD01</text>
<text x="103.6" y="203">GND</text>
<text x="111.8" y="201">9</text>
<text x="89.4" y="211.2" transform="rotate(-90 89.4 211.2)">VCC</text>
<text x="93" y="211.2" transform="rotate(-90 93 211.2)">PA02/SWDIO</text>
<text x="96.5" y="211.2" transform="rotate(-90 96.5 211.2)">PA01/SWCLK</text>
<text x="100" y="211.2" transform="rotate(-90 100 211.2)">GND</text>
<text x="103.5" y="211.2" transform="rotate(-90 103.5 211.2)">RST</text>
<text x="107.1" y="211.2" transform="rotate(-90 107.1 211.2)">GND</text>
<text x="87.5" y="216.5" transform="rotate(-90 87.5 216.5)">17</text>
<text x="91" y="216.5" transform="rotate(-90 91 216.5)">18</text>
<text x="94.5" y="216.5" transform="rotate(-90 94.5 216.5)">19</text>
<text x="98.1" y="216.5" transform="rotate(-90 98.1 216.5)">20</text>
<text x="101.6" y="216.5" transform="rotate(-90 101.6 216.5)">21</text>
<text x="105.1" y="216.5" transform="rotate(-90 105.1 216.5)">22</text>
</g>
</svg>
